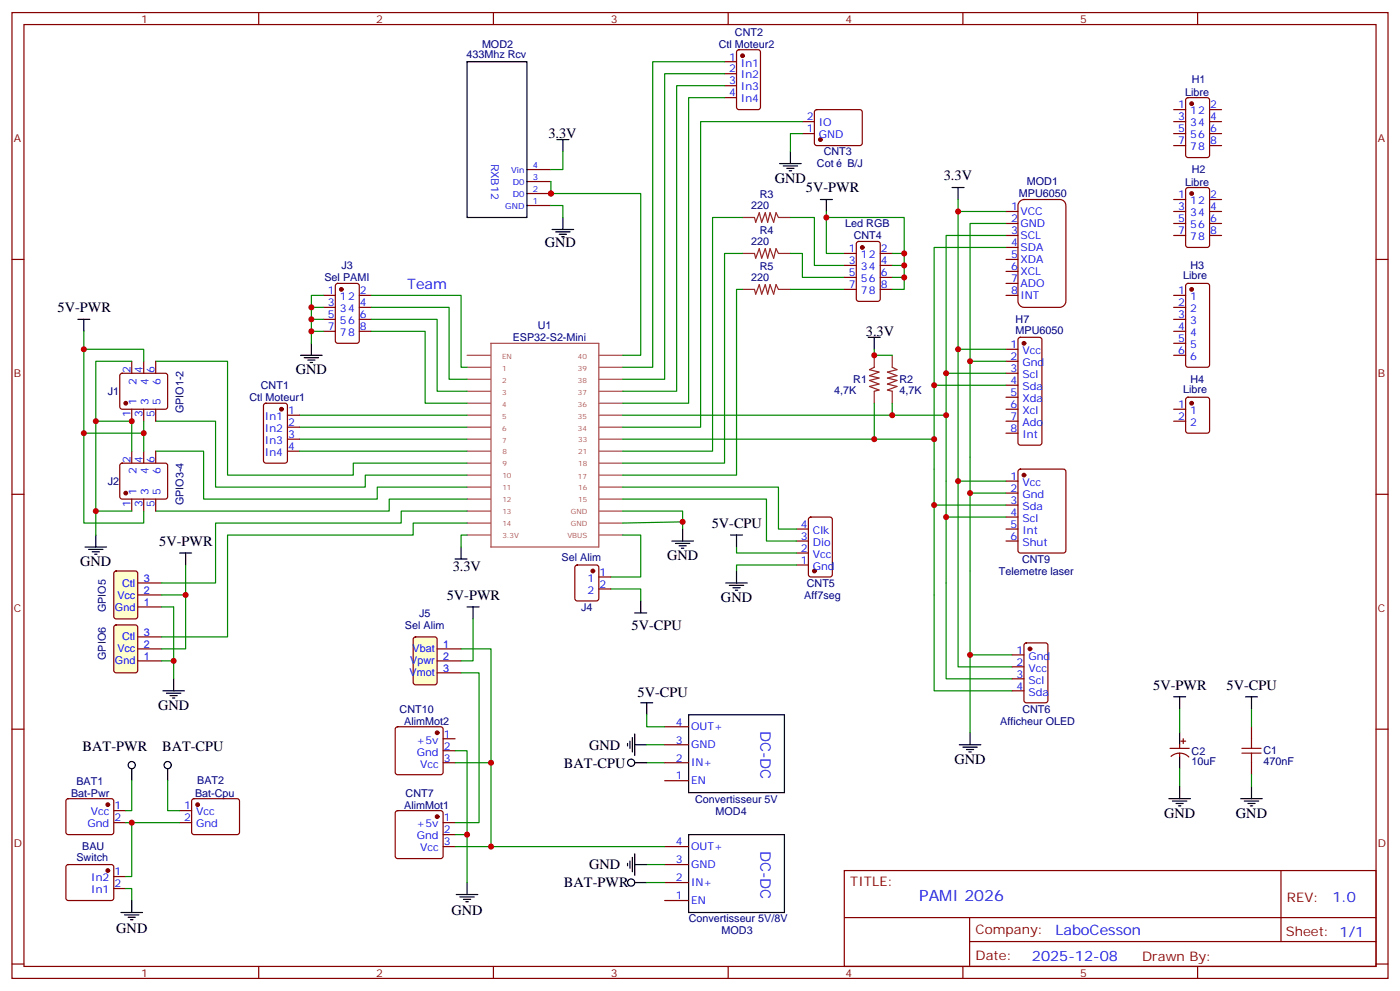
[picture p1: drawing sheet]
<svg xmlns="http://www.w3.org/2000/svg" width="412mm" height="292mm" viewBox="0 0 412 292" stroke-linecap="round" stroke-linejoin="round" font-family="sans-serif">
<g fill="none" stroke="#870000" stroke-width=".35">
<path d="M3.5 3.7h405.4v284.3h-405.4zM7.1 7.2h398.2v277.3h-398.2zM76.2 3.7v3.5M145.3 3.7v3.5M214.5 3.7v3.5M283.6 3.7v3.5M352.8 3.7v3.5M155.2 53.4h7.1M155.2 49.9h7.1M155.2 57h7.1M300.4 59.3l1.2-.6h10.6a1.76 1.76 0 0 1 1.8 1.8v28.2a1.89 1.89 0 0 1-1.8 1.8h-10.6a1.89 1.89 0 0 1-1.7-1.8v-28.2zM3.5 76.4h3.6"/>
<path d="M155.2 60.5h7.1M296.3 76.4h3.6M296.3 62.3h3.6M296.3 65.8h3.6M296.3 69.3h3.6M296.3 72.8h3.6M296.3 79.9h3.6M405.3 76.4h3.6M296.3 83.4h3.6M296.3 87h3.6M77.8 118.9l.5-.2h5.7l.6 .4 .1 16.5-.5 .7h-5.9l-.6-.4-.1-16.5zM84.7 122.2h3.5"/>
<path d="M84.7 125.8h3.5M84.7 129.3h3.5M84.7 132.8h3.5M3.5 145.5h3.6M234.6 159.3h3.5M234.6 155.8h3.5M238.4 152.4l.4-.2h5.7l.6 .5 .1 16.5-.5 .6-5.9 .1-.6-.5-.1-16.5zM405.3 145.5h3.6M234.6 166.3h3.5M234.6 162.8h3.5M298.1 192.8h3.5M298.1 196.3h3.5"/>
<path d="M298.1 199.8h3.5M301.9 189.5l.4-.2h5.7l.6 .4 .1 16.5-.5 .6-5.9 .1-.6-.5-.1-16.4zM3.5 214.7h3.6M298.1 203.4h3.5M347.5 219.3v1M347.8 218.2h1.4M348.5 217.5v1.4M368.7 214v3.5M405.3 214.7h3.6M344.7 220.3h5.6M344.9 222.7a3.8 3.8 0 0 1 5.3 .2M347.5 221.7v1.1"/>
<path d="M368.7 224.5v3.6M248.7 256.3h156.6v28.2h-156.6zM377.3 256.3v20.9M248.7 270.1h156.5M285.6 277.2h119.6M285.6 270.1v14.2M3.5 283.8h3.6M76.2 284.5v3.5M145.3 284.5v3.5M214.5 284.5v3.5M283.6 284.5v3.5M352.8 284.5v3.5"/>
<path d="M405.3 283.8h3.6"/>
</g>
<g fill="none" stroke="#a64a4a" stroke-width=".35">
<path d="M137.6 104.6h6.9M137.6 108.1h6.9M137.6 111.7h6.9M137.6 115.2h6.9M137.6 118.7h6.9M144.5 101.1h31.9v59.9h-31.9M144.6 101.1v59.9M176.5 104.6h6.9M176.5 108.1h6.9M176.5 111.7h6.9M176.5 115.2h6.9M176.5 118.7h6.9"/>
<path d="M137.6 122.2h6.9M137.6 125.8h6.9M137.6 129.3h6.9M137.6 132.8h6.9M137.6 136.3h6.9M137.6 139.9h6.9M176.5 122.2h6.9M176.5 125.8h6.9M176.5 129.3h6.9M176.5 132.8h6.9M176.5 136.3h6.9M176.5 139.9h6.9"/>
<path d="M137.6 143.4h6.9M137.6 146.9h6.9M137.6 150.5h6.9M137.6 157.5h6.9M137.6 154h6.9M176.5 143.4h6.9M176.5 146.9h6.9M176.5 150.5h6.9M176.5 157.5h6.9M176.5 154h6.9"/>
</g>
<g fill="none" stroke="#000" stroke-width=".35">
<path d="M137.6 18.2h17.6v45.8h-17.6zM164 41.1h3.6M165.8 41.1v3.5M280.5 55.2h3.5M282.2 55.2v3.5M162.6 67.6h6.4M163.7 68.3h4.2M164.7 69h2.2M165.5 69.7h.7M165.8 64v3.6M255.8 99.3h3.5M257.5 99.3v3.5"/>
<path d="M197.9 159.3h6.4M199 160h4.2M201.1 155.8v3.5M215.2 157.5h3.5M217 157.5v3.5M134.1 164.6h3.5M135.8 161v3.6M188.7 176.9v3.5M200 160.7h2.1M200.7 161.4h.7M213.8 171.6h6.3M214.8 172.3h4.3"/>
<path d="M215.9 173h2.1M216.6 173.7h.7M217 168.1v3.5M187 180.4h3.5M282.6 219.3h6.3M283.6 220h4.3M285.8 215.7v3.6M347.5 215.7v3.6M284.7 220.7h2.1M285.4 221.4h.7M344.3 235.1h6.4M345.4 235.8h4.2"/>
<path d="M346.4 236.5h2.1M347.1 237.2h.7M347.5 222.8v3.5M347.5 231.6v3.5M365.5 235.1h6.3M366.5 235.8h4.3M367.6 236.5h2.1M368.3 237.2h.7M368.7 231.6v3.5"/>
</g>
<g fill="none" stroke="#008700" stroke-width=".35">
<path d="M162.3 53.4v3.6h26.4v47.6h-5.3M165.8 44.6v5.3h-3.5M162.3 60.5h3.5v3.5M296.3 72.8h-21.1v56.5h-91.8M296.3 69.3h-17.6v52.9h-95.3M296.3 65.8h-10.5v149.9M257.5 102.8v1.8M257.5 118.7v10.6M262.8 118.7v3.5M88.2 122.2h49.4M88.2 125.8h49.4M88.2 129.3h49.4"/>
<path d="M88.2 132.8h49.4M275.2 129.3v74.1h22.9M278.7 122.2v77.6h19.4M137.6 157.5h-1.8v3.5M183.4 143.4h45.9v12.4h5.3M183.4 146.9h42.4v12.4h8.8M183.4 150.5h17.7v5.3M183.4 157.5h5.3v12.4h-8.8M201.1 153.6l-17.7 .4M217 161v1.8h17.6M234.6 166.3h-17.6v1.8M285.8 192.8h12.3"/>
<path d="M347.5 208.7v7M368.7 208.7v5.3M347.5 226.3v5.3M368.7 228.1v3.5"/>
</g>
<g fill="#870000" stroke="#870000" stroke-width=".35">
<circle cx="239.9" cy="168.1" r=".53"/>
<circle cx="82.9" cy="120.5" r=".53"/>
<circle cx="303.4" cy="191" r=".53"/>
</g>
<path d="M257.5 104.6v3.5l-1.4 .7 2.8 .7-2.8 1.1 2.8 .7-2.8 .7 2.8 1.1-2.8 .7 2.8 1-1.4 .4v3.5M262.8 104.6v3.5l1.4 .7-2.8 .7 2.8 1.1-2.8 .7 2.8 .7-2.8 1.1 2.8 .7-2.8 1 1.4 .4v3.5" fill="none" stroke="#8c2424" stroke-width=".35"/>
<path d="M368.7 217.5v2.8M365.8 220.3h5.7M365.8 221.7h5.7M368.7 221.7v2.8" fill="none" stroke="#a10000" stroke-width=".35"/>
<path d="M33.7 168.3l.5-.2h5.7l.6 .4 .1 13-.5 .7h-5.9l-.6-.5-.1-12.9z" fill="#ffc" stroke="#870000" stroke-width=".35"/>
<path d="M40.6 178.7h7M40.6 175.2h7M40.6 171.6h7" fill="none" stroke="#870000" stroke-width=".35"/>
<path d="M33.7 184.2l.5-.2h5.7l.6 .4 .1 13-.5 .6-5.9 .1-.6-.5-.1-12.9z" fill="#ffc" stroke="#870000" stroke-width=".35"/>
<g fill="none" stroke="#870000" stroke-width=".35">
<path d="M213.4 18.2h3.6M217.2 14.8l.5-.2h5.6l.7 .5v16.5l-.4 .6-5.9 .1-.7-.5v-16.5zM213.4 21.7h3.6M213.4 25.2h3.6M213.4 28.8h3.6M236.4 39.3h3.5M236.4 35.8h3.5M240.1 32.5l.5-.2h12.7l.5 .2 .2 .5-.1 9.4-.6 .5-13-.1-.4-.6v-9.2zM248.7 74.6h3.5M248.7 78.1h3.5M252.5 71.3l.4-.2h5.7l.6 .4 .1 16.5-.5 .7h-5.9l-.6-.4-.1-16.5zM259.3 74.6h3.5"/>
<path d="M259.3 78.1h3.5M95.2 87h3.6M95.2 97.5h3.6M95.2 90.5h3.6M95.2 94h3.6M99 83.6l.5-.2h5.6l.7 .5v16.5l-.4 .6-5.9 .1-.7-.5v-16.5zM105.8 87h3.6M105.8 97.5h3.6M105.8 90.5h3.6M105.8 94h3.6M248.7 85.2h3.5M248.7 81.7h3.5"/>
<path d="M259.3 85.2h3.5M259.3 81.7h3.5M300.1 99.5l.5-.2h5.6l.5 .2 .2 .5v30.4l-.2 .5-.5 .2h-5.6l-.5-.3-.2-.4v-30.4zM35.5 110.1l.5-.2h12.7l.5 .2 .2 .5-.1 9.4-.6 .5-13-.1-.4-.6v-9.2zM38.8 106.4v3.5M42.3 106.4v3.5M45.9 106.4v3.5M296.3 102.8h3.6M296.3 106.4h3.6M296.3 109.9h3.6M296.3 113.4h3.6M296.3 116.9h3.6"/>
<path d="M35.5 136.6l.5-.3h12.7l.5 .3 .2 .5-.1 9.4-.6 .4h-13l-.4-.7v-9.1zM38.8 120.5v3.5M38.8 132.8v3.5M42.3 120.5v3.5M42.3 132.8v3.5M45.9 120.5v3.5M45.9 132.8v3.5M296.3 120.5h3.6M296.3 124h3.6M296.3 127.5h3.6M38.8 146.9v3.6M42.3 146.9v3.6"/>
<path d="M45.9 146.9v3.6M169.6 166.5l.4-.2h5.7l.6 .5 .1 9.4-.5 .7h-5.9l-.6-.4-.1-9.5zM176.4 169.9h3.5M176.4 173.4h3.5M40.6 194.6h7M40.6 191h7M40.6 187.5h7M195.8 219.3h7M195.8 214h7M19.6 235.3l.5-.2h12.7l.5 .2 .2 .5-.1 9.5-.6 .4-13-.1-.4-.6v-9.2zM33.5 238.7h3.5M52.9 238.7h3.5"/>
<path d="M56.7 235.3l.4-.2h12.7l.5 .2 .3 .5-.1 9.5-.7 .4-12.9-.1-.5-.6v-9.2zM116.7 238.9l.4-.2h12.7l.5 .2 .2 .5v12.7l-.2 .5-.5 .2h-12.7l-.5-.3-.2-.4v-12.7zM195.8 224.5h7M195.8 229.8h7M19.6 254.7l.5-.2h12.7l.5 .2 .2 .5-.1 9.5-.6 .4-13-.1-.4-.6v-9.2zM33.5 258.1h3.5M33.5 242.2h3.5M52.9 242.2h3.5M130.5 242.2h3.6M130.5 249.2h3.6M130.5 245.7h3.6M195.8 259.8h7"/>
<path d="M195.8 254.5h7M195.8 249.2h7M33.5 261.6h3.5M195.8 265.1h7"/>
</g>
<g fill="none" stroke="#008700" stroke-width=".35">
<path d="M213.4 18.2h-21.1v89.9h-8.9M213.4 21.7h-17.6v90h-12.4M213.4 25.2h-14.1v90h-15.9M213.4 28.8h-10.6v89.9h-19.4M236.4 35.8h-30v90h-23M236.4 39.3h-3.6v5.3M282.2 58.7v3.6h14.1M218.7 64h-8.8v68.8h-26.5M218.7 74.6h-5.3v61.7h-30M232.8 64h7.1v14.1h8.8M232.8 74.6h3.6v7.1h12.3M243.4 62.3v12.3h5.3"/>
<path d="M243.4 64h22.9v10.6h-3.5M266.3 74.6v3.5h-3.5M266.3 78.1v3.6h-3.5M282.2 62.3v40.5h14.1M24.7 97.5v5.3M95.2 97.5h-3.5v3.6M95.2 94h-3.5v3.5M95.2 90.5h-3.5v3.5M95.2 87h-3.5v3.5M109.4 97.5h15.8v21.2h12.4M109.4 94h19.4v21.2h8.8M109.4 90.5h22.9v21.2h5.3"/>
<path d="M109.4 87h26.4v21.1h1.8M218.7 85.2h-1.7v54.7h-33.6M232.8 85.2h15.9M266.3 81.7v3.5h-3.5M38.8 106.4h-10.6v17.6h10.6v8.8M42.3 106.4v-3.6h-17.6v24.7h17.6v-3.5M45.9 106.4h21.1v33.5h37.1v-3.6h33.5M257.5 104.6h5.3M275.2 113.4h21.1M278.7 109.9h17.6M282.2 102.8v93.5h15.9M285.8 106.4h10.5"/>
<path d="M24.7 127.5v26.5h17.6v-3.5M28.2 124v26.5h10.6M42.3 127.5v5.3M45.9 124h17.6v19.4h44.1v-3.5h30M45.9 132.8h14.1v14.1h51.1v-3.5h26.5M28.2 150.5v7M137.6 146.9h-22.9v3.6h-68.8M137.6 150.5h-19.4v3.5h-54.7v17.6h-15.9M137.6 154h-15.9v3.5h-54.7v30h-19.4M47.6 178.7h3.6v15.9h-3.6M54.7 166.3v8.9h-7.1M54.7 175.2v15.8h-7.1"/>
<path d="M179.9 173.4h8.8v3.5M51.2 194.6v5.2M190.5 210.4v3.6h5.3M190.5 219.3h5.3M38.8 229.8v8.9h-1.8M49.4 229.8v8.9h3.5M190.5 224.5h5.3M37 242.2h15.9M38.8 242.2v15.9h-1.8M190.5 259.8h5.3M190.5 254.5h5.3M37 261.6h1.8v3.5"/>
</g>
<g fill="none" stroke="#000" stroke-width=".35">
<path d="M229.7 48.2h6.3M230.7 48.9h4.2M231.8 49.6h2.1M232.5 50.3h.7M232.8 44.6v3.6M241.7 58.7h3.5M243.4 58.7v3.6M22.9 94h3.6M24.7 94v3.5M88.5 104.6h6.4M89.6 105.3h4.2M90.7 106h2.1"/>
<path d="M91.4 106.7h.7M91.7 101.1v3.5M28.2 157.5v3.5M25 161h6.4M26.1 161.7h4.2M27.2 162.5h2.1M27.9 163.2h.7M52.9 162.8h3.5M54.7 162.8v3.5M51.2 199.8v3.6M48 203.4h6.3M49 204.1h4.3"/>
<path d="M50.1 204.8h2.1M50.8 205.5h.7M184.9 218.9v.7M185.6 218.2v2.1M186.3 217.1v4.3M187 219.3h3.5M187 216.1v6.3M188.7 206.9h3.6M190.5 206.9v3.5M202.8 210.4h28.3v23h-28.3zM345.7 205.1h3.5M347.5 205.1v3.6"/>
<path d="M366.9 205.1h3.5M368.7 205.1v3.6M38.8 226.3v3.5M49.4 226.3v3.5M187 224.5h3.5M137.6 259.8v3.5M184.9 254.2v.7M185.6 253.5v2.1M186.3 252.4v4.2M187 251.4v6.3M187 259.8h3.5M187 254.5h3.5"/>
<path d="M202.8 245.7h28.3v22.9h-28.3zM35.6 268.6h6.4M36.7 269.3h4.2M37.7 270.1h2.2M38.5 270.8h.7M38.8 265.1v3.5M134.4 263.3h6.4M135.5 264.1h4.2M136.5 264.8h2.1M137.2 265.5h.7"/>
<circle cx="38.8" cy="225.2" r="1.06"/>
<circle cx="49.4" cy="225.2" r="1.06"/>
<circle cx="185.9" cy="224.5" r="1.06"/>
<circle cx="185.9" cy="259.8" r="1.06"/>
</g>
<g fill="#870000" stroke="#870000" stroke-width=".35">
<circle cx="100.5" cy="85.2" r=".53"/>
<circle cx="218.7" cy="16.4" r=".53"/>
<circle cx="241.7" cy="41.1" r=".53"/>
<circle cx="31.7" cy="256.3" r=".53"/>
<circle cx="31.7" cy="236.9" r=".53"/>
<circle cx="58.2" cy="236.9" r=".53"/>
<circle cx="254" cy="72.8" r=".53"/>
<circle cx="301.6" cy="101.1" r=".53"/>
<circle cx="37" cy="118.7" r=".53"/>
<circle cx="37" cy="145.2" r=".53"/>
<circle cx="174.6" cy="168.1" r=".53"/>
<circle cx="128.8" cy="240.4" r=".53"/>
</g>
<path d="M218.7 64h3.5l.4 1.4 1.1-2.8 .7 2.8 1-2.8 .7 2.8 .7-2.8 1.1 2.8 .7-2.8 .7 1.4h3.5M218.7 74.6h3.5l.4 1.4 1.1-2.8 .7 2.8 1-2.8 .7 2.8 .7-2.8 1.1 2.8 .7-2.8 .7 1.4h3.5M218.7 85.2h3.5l.4 1.4 1.1-2.8 .7 2.8 1-2.8 .7 2.8 .7-2.8 1.1 2.8 .7-2.8 .7 1.4h3.5" fill="none" stroke="#8c2424" stroke-width=".35"/>
<path d="M121.9 187.7l.5-.2h5.7l.6 .4 .1 13-.5 .7h-5.9l-.6-.4-.1-13z" fill="#ffc" stroke="#870000" stroke-width=".35"/>
<g fill="none" stroke="#870000" stroke-width=".35">
<path d="M345.7 32.3h3.5M345.7 35.8h3.5M345.7 39.3h3.5M349.5 29l.5-.2h5.6l.7 .4v16.5l-.5 .6-5.8 .1-.7-.5-.1-16.4zM356.3 32.3h3.5M356.3 35.8h3.5M356.3 39.3h3.5M345.7 42.9h3.5M345.7 58.7h3.5M349.5 55.4l.5-.2h5.6l.7 .4v16.5l-.5 .7h-5.8l-.7-.4-.1-16.5zM356.3 42.9h3.5M356.3 58.7h3.5"/>
<path d="M345.7 69.3h3.5M345.7 62.3h3.5M345.7 65.8h3.5M356.3 69.3h3.5M356.3 62.3h3.5M356.3 65.8h3.5M345.7 97.5h3.5M345.7 94h3.5M345.7 90.5h3.5M345.7 87h3.5M349.5 83.6l.5-.2h5.6l.7 .5v23.5l-.5 .7h-5.8l-.7-.4-.1-23.6zM345.7 104.6h3.5"/>
<path d="M345.7 101.1h3.5M349.5 117.2l.5-.3h5.6l.7 .5v9.4l-.5 .7h-5.8l-.7-.4-.1-9.4zM300.1 138.3l.5-.2h12.7l.6 .4 .1 23.6-.5 .7h-12.9l-.7-.5v-23.5zM345.7 120.5h3.5M345.7 124h3.5M296.3 141.6h3.6M296.3 145.2h3.6M296.3 148.7h3.6M296.3 152.2h3.6M296.3 155.8h3.6M296.3 159.3h3.6M128.8 191h7"/>
<path d="M128.8 194.6h7M128.8 198.1h7M116.7 214.2l.4-.2h12.7l.5 .2 .2 .5v12.7l-.2 .5-.5 .2h-12.7l-.5-.3-.2-.4v-12.7zM130.5 217.5h3.6M130.5 221h3.6M130.5 224.5h3.6"/>
</g>
<path d="M137.6 178.7h3.5M139.3 178.7v3.5" fill="none" stroke="#000" stroke-width=".35"/>
<path d="M275.2 148.7h21.1M278.7 152.2h17.6M282.2 141.6h14.1M285.8 145.2h10.5M135.8 198.1h5.3v44.1h-7M135.8 191h8.8v58.2M139.3 182.2v12.4h-3.5M134.1 221h3.5v24.7M134.1 224.5h10.5M134.1 245.7h3.5v14.1M134.1 249.2h61.7" fill="none" stroke="#008700" stroke-width=".35"/>
<g fill="#870000" stroke="#870000" stroke-width=".35">
<circle cx="301.6" cy="139.9" r=".53"/>
<circle cx="128.8" cy="215.7" r=".53"/>
<circle cx="351" cy="30.5" r=".53"/>
<circle cx="351" cy="85.2" r=".53"/>
<circle cx="351" cy="57" r=".53"/>
<circle cx="351" cy="118.7" r=".53"/>
</g>
<g fill="#c00">
<circle cx="285.8" cy="192.8" r=".88"/>
<circle cx="54.7" cy="175.2" r=".88"/>
<circle cx="51.2" cy="194.6" r=".88"/>
<circle cx="91.7" cy="97.5" r=".88"/>
<circle cx="91.7" cy="94" r=".88"/>
<circle cx="91.7" cy="90.5" r=".88"/>
<circle cx="262.8" cy="122.2" r=".88"/>
<circle cx="257.5" cy="129.3" r=".88"/>
<circle cx="278.7" cy="122.2" r=".88"/>
<circle cx="275.2" cy="129.3" r=".88"/>
<circle cx="162.3" cy="57" r=".88"/>
<circle cx="257.5" cy="104.6" r=".88"/>
<circle cx="201.1" cy="153.6" r=".88"/>
<circle cx="38.8" cy="242.2" r=".88"/>
<circle cx="243.4" cy="64" r=".88"/>
<circle cx="266.3" cy="74.6" r=".88"/>
<circle cx="266.3" cy="78.1" r=".88"/>
<circle cx="266.3" cy="81.7" r=".88"/>
<circle cx="285.8" cy="106.4" r=".88"/>
<circle cx="278.7" cy="109.9" r=".88"/>
<circle cx="275.2" cy="113.4" r=".88"/>
<circle cx="24.7" cy="102.8" r=".88"/>
<circle cx="42.3" cy="127.5" r=".88"/>
<circle cx="24.7" cy="127.5" r=".88"/>
<circle cx="28.2" cy="124" r=".88"/>
<circle cx="28.2" cy="150.5" r=".88"/>
<circle cx="38.8" cy="124" r=".88"/>
<circle cx="282.2" cy="62.3" r=".88"/>
<circle cx="282.2" cy="102.8" r=".88"/>
<circle cx="144.6" cy="249.2" r=".88"/>
<circle cx="282.2" cy="141.6" r=".88"/>
<circle cx="285.8" cy="145.2" r=".88"/>
<circle cx="275.2" cy="148.7" r=".88"/>
<circle cx="278.7" cy="152.2" r=".88"/>
<circle cx="137.6" cy="245.7" r=".88"/>
<circle cx="144.6" cy="224.5" r=".88"/>
</g>
<text font-size="4.6" fill="#00f" x="270.8" y="265.3">PAMI 2026</text>
<g font-size="4.2">
<text x="161.5" y="40.7">3.3V</text>
<text x="228.2" y="53.8">GND</text>
<text x="278" y="53.1">3.3V</text>
<text x="237.4" y="56.6">5V-PWR</text>
<text x="160.5" y="72.8">GND</text>
<text x="16.9" y="91.9">5V-PWR</text>
<text x="255.1" y="99">3.3V</text>
<text x="87.1" y="110.2">GND</text>
<text x="209.6" y="155.4">5V-CPU</text>
<text x="46.9" y="160.7">5V-PWR</text>
<text x="23.6" y="166.7">GND</text>
<text x="196.5" y="164.9">GND</text>
<text x="133.3" y="168.1">3.3V</text>
<text x="131.6" y="176.6">5V-PWR</text>
<text x="212.4" y="177.3">GND</text>
<text x="186" y="185.4">5V-CPU</text>
<text x="339.7" y="203">5V-PWR</text>
<text x="361.3" y="203">5V-CPU</text>
<text x="46.6" y="209">GND</text>
<text x="187.8" y="205.2">5V-CPU</text>
<text x="24.3" y="221">BAT-PWR</text>
<text x="47.8" y="221">BAT-CPU</text>
<text x="173.5" y="220.7">GND</text>
<text x="166.1" y="226">BAT-CPU</text>
<text x="281.2" y="224.9">GND</text>
<text x="342.9" y="240.8">GND</text>
<text x="364.1" y="240.8">GND</text>
<text x="173.5" y="255.9">GND</text>
<text x="166.1" y="261.2">BAT-PWR</text>
<text x="133" y="269.4">GND</text>
<text x="34.2" y="274.7">GND</text>
</g>
<g font-size="4.2" fill="#00f">
<text x="119.9" y="85.2">Team</text>
<text x="224" y="215.1" transform="rotate(90 224 215.1)">DC-DC</text>
<text x="224" y="250.4" transform="rotate(90 224 250.4)">DC-DC</text>
<text x="392.5" y="265.6">1.0</text>
<text x="310.9" y="275.1">LaboCesson</text>
<text x="304" y="282.9">2025-12-08</text>
</g>
<g font-size="3.9" fill="#800">
<text x="250.5" y="260.9">TITLE:</text>
<text x="379.1" y="265.6">REV:</text>
<text x="287.4" y="275.1">Company:</text>
<text x="378.7" y="275.7">Sheet: 1/1</text>
<text x="287.4" y="282.8">Date:</text>
<text x="336.4" y="282.8">Drawn By:</text>
</g>
<g font-size="3.2" fill="#800">
<text x="41.6" y="6.7">1</text>
<text x="110.8" y="6.7">2</text>
<text x="179.9" y="6.7">3</text>
<text x="249.1" y="6.7">4</text>
<text x="318.2" y="6.7">5</text>
<text x="4.1" y="41.8">A</text>
<text x="405.9" y="41.8">A</text>
<text x="4.1" y="110.9">B</text>
<text x="405.9" y="110.9">B</text>
<text x="4.1" y="180.1">C</text>
<text x="405.9" y="180.1">C</text>
<text x="4.1" y="249.2">D</text>
<text x="405.9" y="249.2">D</text>
<text x="41.6" y="287.5">1</text>
<text x="110.8" y="287.5">2</text>
<text x="179.9" y="287.5">3</text>
<text x="249.1" y="287.5">4</text>
<text x="318.2" y="287.5">5</text>
</g>
<g font-size="3.2" fill="#000080">
<text x="216.5" y="10.5">CNT2</text>
<text x="137.4" y="17.1">433Mhz Rcv</text>
<text x="142" y="14">MOD2</text>
<text x="211.7" y="14">Ctl Moteur2</text>
<text x="349.1" y="28.2">Libre</text>
<text x="351" y="24.5">H1</text>
<text x="242.6" y="45.8">CNT3</text>
<text x="240.6" y="49.3">Cot</text>
<text x="249.6" y="49.3">B/J</text>
<text x="351" y="51">H2</text>
<text x="223.8" y="58.4">R3</text>
<text x="300.1" y="58.1">MPU6050</text>
<text x="302.5" y="54.6">MOD1</text>
<text x="349.1" y="54.6">Libre</text>
<text x="221.3" y="61.6">220</text>
<text x="223.8" y="69">R4</text>
<text x="249" y="66.9">Led RGB</text>
<text x="251.5" y="70.5">CNT4</text>
<text x="221.3" y="72.2">220</text>
<text x="95.6" y="82.8">Sel PAMI</text>
<text x="100.6" y="79.2">J3</text>
<text x="221.3" y="82.8">220</text>
<text x="223.8" y="79.6">R5</text>
<text x="348.6" y="82.3">Libre</text>
<text x="350.7" y="79.3">H3</text>
<text x="299.2" y="95.1">H7</text>
<text x="151" y="100.4">ESP32-S2-Mini</text>
<text x="158.4" y="96.8">U1</text>
<text x="299.2" y="98.2">MPU6050</text>
<text x="251.4" y="112.8">R1</text>
<text x="264.9" y="112.8">R2</text>
<text x="350.7" y="112.8">H4</text>
<text x="31.8" y="116.3">J1</text>
<text x="73.5" y="118.1">Ctl Moteur1</text>
<text x="76.8" y="114.6">CNT1</text>
<text x="245.7" y="116">4,7K</text>
<text x="264.9" y="116">4,7K</text>
<text x="348.6" y="115.8">Libre</text>
<text x="54.1" y="121.7" transform="rotate(-90 54.1 121.7)">GPIO1-2</text>
<text x="31.8" y="142.8">J2</text>
<text x="54.1" y="148.8" transform="rotate(-90 54.1 148.8)">GPIO3-4</text>
<text x="165.4" y="165.2">Sel Alim</text>
<text x="301.1" y="165.7">CNT9</text>
<text x="237.7" y="172.8">CNT5</text>
<text x="294.3" y="169.2">Telemetre laser</text>
<text x="171.2" y="179.8">J4</text>
<text x="236.9" y="176.3">Aff7seg</text>
<text x="31.1" y="180.2" transform="rotate(-90 31.1 180.2)">GPIO5</text>
<text x="119.3" y="185.1">Sel Alim</text>
<text x="123.5" y="181.6">J5</text>
<text x="31.1" y="194.3" transform="rotate(-90 31.1 194.3)">GPIO6</text>
<text x="117.7" y="209.8">CNT10</text>
<text x="301.2" y="209.8">CNT6</text>
<text x="119.1" y="213.3">AlimMot2</text>
<text x="294.6" y="213.3">Afficheur OLED</text>
<text x="351" y="225.3">10uF</text>
<text x="351" y="222.2">C2</text>
<text x="372.2" y="225.2">470nF</text>
<text x="372.2" y="222.1">C1</text>
<text x="22.5" y="231">BAT1</text>
<text x="58.1" y="230.9">BAT2</text>
<text x="21" y="234.5">Bat-Pwr</text>
<text x="57.5" y="234.5">Bat-Cpu</text>
<text x="119.1" y="238">AlimMot1</text>
<text x="119.5" y="234.5">CNT7</text>
<text x="204.8" y="236.5">Convertisseur 5V</text>
<text x="210.8" y="239.8">MOD4</text>
<text x="24.2" y="250.4">BAU</text>
<text x="22.5" y="253.5">Switch</text>
<text x="202.9" y="271.6">Convertisseur 5V/8V</text>
<text x="212.5" y="275.1">MOD3</text>
</g>
<g font-size="3.2" fill="#00f">
<text x="214.8" y="17.8">1</text>
<text x="214.8" y="21.3">2</text>
<text x="218.3" y="19.6">In1</text>
<text x="218.3" y="23.1">In2</text>
<text x="214.8" y="24.9">3</text>
<text x="214.8" y="28.4">4</text>
<text x="218.3" y="26.6">In3</text>
<text x="218.3" y="30.2">In4</text>
<text x="237.7" y="35.5">2</text>
<text x="347.1" y="31.9">1</text>
<text x="347.1" y="35.5">3</text>
<text x="350.6" y="33.7">12</text>
<text x="356.5" y="35.5">4</text>
<text x="356.5" y="31.9">2</text>
<text x="237.7" y="39">1</text>
<text x="241.2" y="40.7">GND</text>
<text x="241.2" y="37.2">IO</text>
<text x="347.1" y="39">5</text>
<text x="350.6" y="37.2">34</text>
<text x="350.6" y="40.7">56</text>
<text x="356.5" y="39">6</text>
<text x="347.1" y="42.5">7</text>
<text x="350.6" y="44.3">78</text>
<text x="356.5" y="42.5">8</text>
<text x="144.6" y="48.2" transform="rotate(90 144.6 48.2)">RXB12</text>
<text x="347.1" y="58.4">1</text>
<text x="356.5" y="58.4">2</text>
<text x="297.8" y="61.9">1</text>
<text x="297.8" y="65.4">2</text>
<text x="300.6" y="63.3">VCC</text>
<text x="347.1" y="61.9">3</text>
<text x="347.1" y="65.4">5</text>
<text x="350.6" y="60.1">12</text>
<text x="350.6" y="63.7">34</text>
<text x="356.5" y="65.4">6</text>
<text x="356.5" y="61.9">4</text>
<text x="297.8" y="69">3</text>
<text x="300.6" y="66.9">GND</text>
<text x="300.6" y="70.4">SCL</text>
<text x="347.1" y="69">7</text>
<text x="350.6" y="67.2">56</text>
<text x="350.6" y="70.7">78</text>
<text x="356.5" y="69">8</text>
<text x="250" y="74.3">1</text>
<text x="250" y="77.8">3</text>
<text x="253.5" y="76">12</text>
<text x="259.5" y="77.8">4</text>
<text x="259.5" y="74.3">2</text>
<text x="297.8" y="72.5">4</text>
<text x="297.8" y="76">5</text>
<text x="300.6" y="73.9">SDA</text>
<text x="300.6" y="77.4">XDA</text>
<text x="250" y="81.3">5</text>
<text x="253.5" y="79.6">34</text>
<text x="253.5" y="83.1">56</text>
<text x="259.5" y="81.3">6</text>
<text x="297.8" y="79.6">6</text>
<text x="297.8" y="83.1">7</text>
<text x="300.6" y="81">XCL</text>
<text x="96.6" y="86.6">1</text>
<text x="100.1" y="88.4">12</text>
<text x="106" y="86.6">2</text>
<text x="250" y="84.8">7</text>
<text x="253.5" y="86.6">78</text>
<text x="259.5" y="84.8">8</text>
<text x="297.8" y="86.6">8</text>
<text x="300.6" y="84.5">ADO</text>
<text x="300.6" y="88">INT</text>
<text x="347.1" y="86.6">1</text>
<text x="350.6" y="88.4">1</text>
<text x="96.6" y="90.1">3</text>
<text x="96.6" y="93.7">5</text>
<text x="100.1" y="91.9">34</text>
<text x="100.1" y="95.4">56</text>
<text x="106" y="93.7">6</text>
<text x="106" y="90.1">4</text>
<text x="347.1" y="93.7">3</text>
<text x="347.1" y="90.1">2</text>
<text x="350.6" y="95.4">3</text>
<text x="350.6" y="91.9">2</text>
<text x="96.6" y="97.2">7</text>
<text x="100.1" y="99">78</text>
<text x="106" y="97.2">8</text>
<text x="347.1" y="100.7">5</text>
<text x="347.1" y="97.2">4</text>
<text x="350.6" y="99">4</text>
<text x="297.7" y="102.5">1</text>
<text x="297.7" y="106">2</text>
<text x="301.2" y="104.2">Vcc</text>
<text x="301.2" y="107.8">Gnd</text>
<text x="347.1" y="104.2">6</text>
<text x="350.6" y="106">6</text>
<text x="350.6" y="102.5">5</text>
<text x="38.5" y="109.7" transform="rotate(-90 38.5 109.7)">2</text>
<text x="40.2" y="113.2" transform="rotate(-90 40.2 113.2)">2</text>
<text x="42" y="109.7" transform="rotate(-90 42 109.7)">4</text>
<text x="43.7" y="113.2" transform="rotate(-90 43.7 113.2)">4</text>
<text x="45.5" y="109.7" transform="rotate(-90 45.5 109.7)">6</text>
<text x="47.3" y="113.2" transform="rotate(-90 47.3 113.2)">6</text>
<text x="297.7" y="109.5">3</text>
<text x="297.7" y="113.1">4</text>
<text x="301.2" y="111.3">Scl</text>
<text x="40.2" y="119.2" transform="rotate(-90 40.2 119.2)">1</text>
<text x="43.7" y="119.2" transform="rotate(-90 43.7 119.2)">3</text>
<text x="47.3" y="119.2" transform="rotate(-90 47.3 119.2)">5</text>
<text x="297.7" y="116.6">5</text>
<text x="301.2" y="114.8">Sda</text>
<text x="301.2" y="118.4">Xda</text>
<text x="38.5" y="122.7" transform="rotate(-90 38.5 122.7)">1</text>
<text x="42" y="122.7" transform="rotate(-90 42 122.7)">3</text>
<text x="45.5" y="122.7" transform="rotate(-90 45.5 122.7)">5</text>
<text x="78" y="123.6">In1</text>
<text x="84.8" y="121.9">1</text>
<text x="84.8" y="125.4">2</text>
<text x="297.7" y="120.1">6</text>
<text x="297.7" y="123.6">7</text>
<text x="301.2" y="121.9">Xcl</text>
<text x="301.2" y="125.4">Ado</text>
<text x="347.1" y="120.1">1</text>
<text x="347.1" y="123.6">2</text>
<text x="350.6" y="121.9">1</text>
<text x="350.6" y="125.4">2</text>
<text x="78" y="127.2">In2</text>
<text x="78" y="130.7">In3</text>
<text x="84.8" y="128.9">3</text>
<text x="297.7" y="127.2">8</text>
<text x="301.2" y="128.9">Int</text>
<text x="38.5" y="136.2" transform="rotate(-90 38.5 136.2)">2</text>
<text x="42" y="136.2" transform="rotate(-90 42 136.2)">4</text>
<text x="45.5" y="136.2" transform="rotate(-90 45.5 136.2)">6</text>
<text x="78" y="134.2">In4</text>
<text x="84.8" y="132.5">4</text>
<text x="40.2" y="139.7" transform="rotate(-90 40.2 139.7)">2</text>
<text x="43.7" y="139.7" transform="rotate(-90 43.7 139.7)">4</text>
<text x="47.3" y="139.7" transform="rotate(-90 47.3 139.7)">6</text>
<text x="297.7" y="141.3">1</text>
<text x="301.2" y="143.1">Vcc</text>
<text x="38.5" y="149.1" transform="rotate(-90 38.5 149.1)">1</text>
<text x="40.2" y="145.6" transform="rotate(-90 40.2 145.6)">1</text>
<text x="42" y="149.1" transform="rotate(-90 42 149.1)">3</text>
<text x="43.7" y="145.6" transform="rotate(-90 43.7 145.6)">3</text>
<text x="45.5" y="149.1" transform="rotate(-90 45.5 149.1)">5</text>
<text x="47.3" y="145.6" transform="rotate(-90 47.3 145.6)">5</text>
<text x="297.7" y="144.8">2</text>
<text x="297.7" y="148.3">3</text>
<text x="301.2" y="146.6">Gnd</text>
<text x="235.9" y="155.4">4</text>
<text x="297.7" y="151.9">4</text>
<text x="297.7" y="155.4">5</text>
<text x="301.2" y="150.1">Sda</text>
<text x="301.2" y="153.6">Scl</text>
<text x="235.9" y="158.9">3</text>
<text x="239.4" y="160.7">Dio</text>
<text x="239.4" y="157.2">Clk</text>
<text x="297.7" y="158.9">6</text>
<text x="301.2" y="157.2">Int</text>
<text x="301.2" y="160.7">Shut</text>
<text x="235.9" y="166">1</text>
<text x="235.9" y="162.5">2</text>
<text x="239.4" y="167.7">Gnd</text>
<text x="239.4" y="164.2">Vcc</text>
<text x="36" y="172.7">Ctl</text>
<text x="42.3" y="171.3">3</text>
<text x="173.1" y="171.3">1</text>
<text x="176.6" y="169.5">1</text>
<text x="176.6" y="173">2</text>
<text x="33.9" y="179.7">Gnd</text>
<text x="34.6" y="176.2">Vcc</text>
<text x="42.3" y="178.3">1</text>
<text x="42.3" y="174.8">2</text>
<text x="173.1" y="174.8">2</text>
<text x="36" y="188.6">Ctl</text>
<text x="42.3" y="190.7">2</text>
<text x="42.3" y="187.1">3</text>
<text x="130.5" y="190.7">1</text>
<text x="33.9" y="195.6">Gnd</text>
<text x="34.6" y="192.1">Vcc</text>
<text x="42.3" y="194.2">1</text>
<text x="120.8" y="195.6">Vpwr</text>
<text x="121.5" y="192.1">Vbat</text>
<text x="130.5" y="194.2">2</text>
<text x="130.5" y="197.7">3</text>
<text x="299.4" y="192.4">1</text>
<text x="299.4" y="196">2</text>
<text x="302.9" y="194.2">Gnd</text>
<text x="302.9" y="197.7">Vcc</text>
<text x="120.6" y="199.1">Vmot</text>
<text x="299.4" y="199.5">3</text>
<text x="299.4" y="203">4</text>
<text x="302.9" y="201.3">Scl</text>
<text x="302.9" y="204.8">Sda</text>
<text x="199.1" y="213.6">4</text>
<text x="203.6" y="215">OUT+</text>
<text x="122.7" y="218.9">+5v</text>
<text x="130.7" y="217.1">1</text>
<text x="130.7" y="220.7">2</text>
<text x="199.1" y="218.9">3</text>
<text x="203.6" y="220.3">GND</text>
<text x="122.8" y="222.4">Gnd</text>
<text x="123.8" y="226">Vcc</text>
<text x="130.7" y="224.2">3</text>
<text x="199.1" y="224.2">2</text>
<text x="203.6" y="225.6">IN+</text>
<text x="199.1" y="229.5">1</text>
<text x="203.6" y="230.9">EN</text>
<text x="33.7" y="238.3">1</text>
<text x="54.3" y="238.3">1</text>
<text x="25.8" y="243.6">Gnd</text>
<text x="26.7" y="240.1">Vcc</text>
<text x="33.7" y="241.8">2</text>
<text x="54.3" y="241.8">2</text>
<text x="57.7" y="240.1">Vcc</text>
<text x="57.7" y="243.6">Gnd</text>
<text x="122.7" y="243.6">+5v</text>
<text x="130.7" y="241.8">1</text>
<text x="130.7" y="245.4">2</text>
<text x="122.8" y="247.1">Gnd</text>
<text x="123.8" y="250.6">Vcc</text>
<text x="130.7" y="248.9">3</text>
<text x="199.1" y="248.9">4</text>
<text x="203.6" y="250.3">OUT+</text>
<text x="33.7" y="257.7">1</text>
<text x="199.1" y="254.2">3</text>
<text x="203.6" y="255.6">GND</text>
<text x="26.9" y="259.5">In2</text>
<text x="26.9" y="263">In1</text>
<text x="33.7" y="261.2">2</text>
<text x="199.1" y="259.5">2</text>
<text x="203.6" y="260.9">IN+</text>
<text x="199.1" y="264.8">1</text>
<text x="203.6" y="266.2">EN</text>
</g>
<g font-size="2.5" fill="#00f">
<text x="150.6" y="51">Vin</text>
<text x="157" y="53.1">3</text>
<text x="157" y="49.6">4</text>
<text x="151" y="54.5">D0</text>
<text x="151" y="58">D0</text>
<text x="157" y="56.6">2</text>
<text x="148.9" y="61.6">GND</text>
<text x="157" y="60.1">1</text>
</g>
<g font-size="2.1" fill="#a54b4b">
<text x="147.9" y="105.6">EN</text>
<text x="170.2" y="105.6">40</text>
<text x="147.9" y="109.2">1</text>
<text x="147.9" y="112.7">2</text>
<text x="170.2" y="112.7">38</text>
<text x="170.2" y="109.2">39</text>
<text x="147.9" y="116.2">3</text>
<text x="147.9" y="119.8">4</text>
<text x="170.2" y="119.8">36</text>
<text x="170.2" y="116.2">37</text>
<text x="147.9" y="123.3">5</text>
<text x="170.2" y="123.3">35</text>
<text x="147.9" y="126.8">6</text>
<text x="147.9" y="130.3">7</text>
<text x="170.2" y="126.8">34</text>
<text x="170.3" y="130.2">33</text>
<text x="148" y="133.8">8</text>
<text x="148" y="137.3">9</text>
<text x="170.3" y="133.8">21</text>
<text x="170.3" y="137.3">18</text>
<text x="148" y="140.8">10</text>
<text x="170.2" y="140.9">17</text>
<text x="148" y="144.3">11</text>
<text x="148" y="147.9">12</text>
<text x="170.3" y="144.3">16</text>
<text x="170.3" y="147.9">15</text>
<text x="148" y="151.4">13</text>
<text x="148" y="154.9">14</text>
<text x="168.2" y="151.4">GND</text>
<text x="168.2" y="154.9">GND</text>
<text x="148" y="158.4">3.3V</text>
<text x="167.1" y="158.4">VBUS</text>
</g>
</svg>
